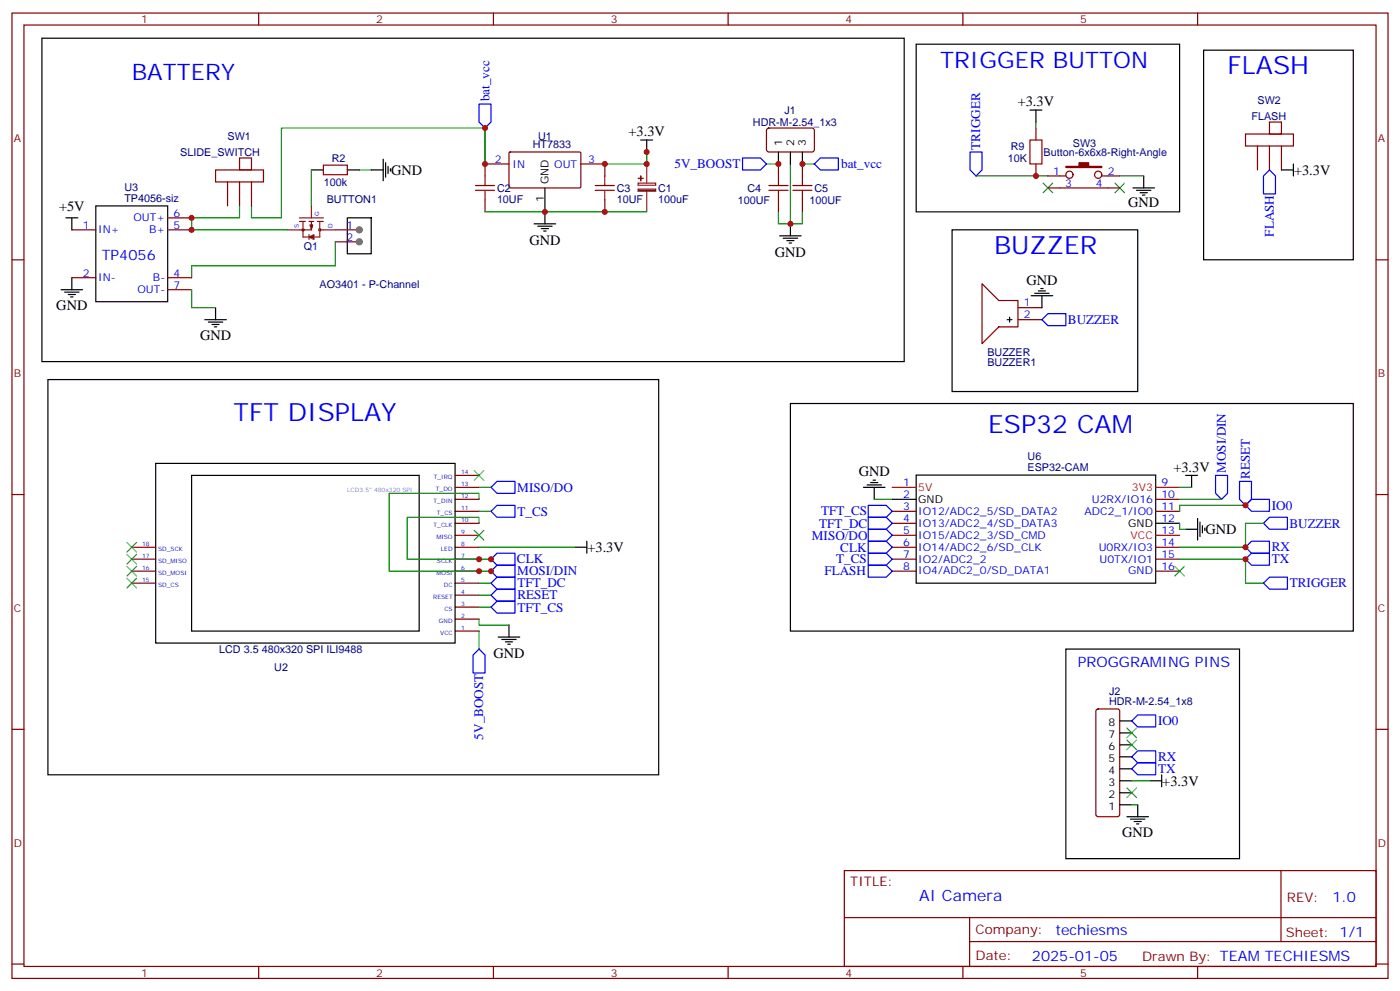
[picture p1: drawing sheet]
<svg xmlns="http://www.w3.org/2000/svg" width="412mm" height="292mm" viewBox="0 0 412 292" stroke-linecap="round" stroke-linejoin="round" font-family="sans-serif">
<g fill="none" stroke="#870000" stroke-width=".35">
<path d="M3.5 3.8h405.4v284.4h-405.4zM7.1 7.4h398.2v277.3h-398.2zM76.2 3.8v3.6M145.3 3.8v3.6M214.5 3.8v3.6M283.6 3.8v3.6M352.8 3.8v3.6M226 37.9l.5-.2 13 .1 .4 .6-.1 5.9-.6 .5-13-.1-.4-.6v-5.7zM305.2 37.7v3.5M366.9 39.5h14.1v3.5h-14.1zM373.9 35.9h3.6v3.6h-3.6zM63.5 50.1h14.1v3.5h-14.1z"/>
<path d="M67 53.6v7M70.6 46.5h3.5v3.6h-3.5zM70.6 53.6v7M74.1 53.6v7M95.2 48.6h7.1v2.9h-7.1zM142.9 58.9v3.5M149.9 48.3h-7v3.5M150 44.9l.3-.1h20.6l.2 .3-.1 10.1-.3 .2-20.6-.1-.2-.3zM171.1 48.3h7.1v3.5M178.2 58.9v3.5M229.3 48.3v3.5M229.3 58.9v3.5"/>
<path d="M236.4 48.3v3.5M236.4 58.9v3.5M305.2 48.3v3.5M308.7 51.8h5.3M308.7 55.4h21.1M324.6 51.8h5.2M370.4 43v7.1M373.9 43v7.1M377.5 43v7.1M3.5 76.5h3.6M21.2 67.7h7M49.4 67.7h7"/>
<path d="M49.4 64.2h7M98.8 67.7h7M98.8 71.2h7M405.3 76.5h3.6M21.2 81.8h7M49.4 81.8h7M49.4 85.3h7M289.3 83.6l4.9 4.9h5.7v7.8h-5.7l-4.9 4.9zM299.9 90.6h7M299.9 94.2h7M3.5 145.7h3.6M134.1 150.6h7"/>
<path d="M134.1 154.1h7M134.1 157.7h7M134.1 147.1h7M134.1 143.5h7M134.1 140h7M262.8 150.6h7.1M262.8 154.1h7.1M262.8 157.7h7.1M340.4 150.6h7.1M340.4 147.1h7.1M405.3 145.7h3.6M38.8 161.2h7.1"/>
<path d="M38.8 164.7h7.1M38.8 168.2h7.1M38.8 171.8h7.1M134.1 161.2h7M134.1 164.7h7M134.1 168.2h7M134.1 178.8h7M134.1 175.3h7M134.1 171.8h7M262.8 161.2h7.1M262.8 164.7h7.1M262.8 168.2h7.1"/>
<path d="M340.4 161.2h7.1M340.4 164.7h7.1M340.4 168.2h7.1M134.1 185.9h7M134.1 182.4h7M3.5 214.8h3.6M323 209l.5-.2h5.6l.5 .2 .2 .5v30.4l-.2 .5-.5 .2h-5.6l-.5-.3-.2-.4v-30.4zM405.3 214.8h3.6M248.7 256.4h156.6v28.3h-156.6zM377.3 256.5v20.8M248.7 270.3h156.5M285.6 277.3h119.6"/>
<path d="M285.6 270.3v14.1M3.5 284h3.6M76.2 284.7v3.5M145.3 284.7v3.5M214.5 284.7v3.5M283.6 284.7v3.5M352.8 284.7v3.5M405.3 284h3.6"/>
<circle cx="315" cy="51.5" r="1.06"/>
<circle cx="323.5" cy="51.5" r="1.06"/>
</g>
<g fill="none" stroke="#000" stroke-width=".35">
<path d="M12.3 11.3h254v95.2h-254zM269.9 13h77.6v49.4h-77.6zM354.5 14.8h44.1v61.7h-44.1zM303.4 32.4h3.5M305.2 32.4v3.5M91.7 50.1h3.5M102.3 50.1h3.5M109.4 50.1h3.5M112.9 46.9v6.3M113.6 47.9v4.3M114.3 49v2.1M115 49.7v.7"/>
<path d="M160.5 55.4v10.5M188.7 41.2h3.6M190.5 41.2v3.6M229.3 44.8v3.5M232.8 44.8v3.5M236.4 44.8v3.5M333.7 55.4h6.4M334.8 56.1h4.2M335.8 56.8h2.2M336.5 57.5h.8M336.9 51.8v3.6M377.5 50.1h3.5"/>
<path d="M381 48.3v3.5M19.4 64.2h3.5M21.2 64.2v3.5M28.2 60.6h21.2v28.3h-21.2zM102.3 64.2h7.1v10.6h-7.1zM157.3 65.9h6.4M158.4 66.6h4.2M159.5 67.3h2.1M160.2 68.1h.7M229.7 69.5h6.3M230.7 70.2h4.2M231.8 70.9h2.1"/>
<path d="M232.5 71.6h.7M232.8 65.9v3.6M280.5 67.7h54.6v47.6h-54.6zM18 85.3h6.3M19 86h4.3M20.1 86.7h2.1M20.8 87.5h.7M21.2 81.8v3.5M60.3 94.2h6.4M61.4 94.9h4.2M62.4 95.6h2.2M63.1 96.3h.8"/>
<path d="M63.5 90.6v3.6M296.7 94.2h1.4M297.4 93.5v1.4M303.7 87.1h6.4M304.8 86.4h4.2M305.9 85.7h2.1M306.6 85h.7M306.9 87.1v3.5M14.1 111.8h179.9v116.4h-179.9zM232.8 118.9h165.8v67h-165.8zM45.9 136.5h88.2v52.9h-88.2zM269.9 139.9h70.5v31.9h-70.5z"/>
<path d="M56.4 140h67.1v45.9h-67.1zM172.9 159.4v3.5M254.4 143.5h6.3M255.4 142.8h4.2M256.5 142.1h2.1M257.2 141.4h.7M257.5 143.5v3.6M262.8 147.1h7.1M340.4 154.1h7.1M349.2 140h3.6M349.2 155.9h3.6M351 140v3.5"/>
<path d="M352.8 152.7v6.4M353.5 153.8v4.2M354.2 154.8v2.2M354.9 155.5v.7M169.3 161.2h3.6M146.8 187.6h6.3M147.8 188.3h4.2M148.9 189.1h2.1M149.6 189.8h.7M149.9 184.1v3.5M314 191.2h51.1v61.7h-51.1zM329.8 219.4h3.6"/>
<path d="M329.8 215.9h3.6M329.8 212.3h3.6M329.8 237h3.6M329.8 233.5h3.6M329.8 230h3.6M329.8 226.4h3.6M329.8 222.9h3.6M335.1 237v3.6M338.7 230h3.5M342.2 228.2v3.5M332 240.6h6.3M333 241.3h4.3"/>
<path d="M334.1 242h2.1M334.8 242.7h.7"/>
</g>
<path d="M262.8 143.5h7.1M340.4 143.5h7.1M340.4 157.7h7.1" fill="none" stroke="#f00" stroke-width=".35"/>
<g fill="none" stroke="#008700" stroke-width=".35">
<path d="M305.2 35.9v1.8M91.7 50.1v10.5M105.8 50.1h3.6M142.9 48.3v-10.6h-60v26.5h-8.8v-3.6M178.2 48.3h12.3v-3.5v3.5M225.8 48.3h3.5M232.8 48.3v17.6h-3.5v-3.5M236.4 48.3h3.5M287.5 51.8h21.2M329.8 51.8h7.1M70.6 60.6v3.6h-14.2v3.5h28.3M98.8 71.2v7.1h-42.4v3.5"/>
<path d="M142.9 62.4h47.6M236.4 62.4v3.5h-3.6M56.4 85.3v5.3h7.1M141.1 154.1v-1.7h-21.2v12.3h24.7h-3.5M141.1 147.1v-1.8h-26.4v22.9h29.9h-3.5M141.1 150.6h3.5M141.1 143.5h3.5M257.5 147.1h5.3M347.5 154.1v1.8h1.7M347.5 143.5h3.5M347.5 147.1h12.3M366.9 148.8h-19.4v1.8"/>
<path d="M372.2 154.1h-5.3v7.1h-19.4M141.1 171.8h3.5M141.1 175.3h3.5M141.1 178.8h3.5M141.1 161.2h28.2M347.5 164.7h19.4v7.1h5.3M141.1 182.4v1.7h8.8M141.1 185.9v5.3M333.4 230h5.3M333.4 237h1.7"/>
</g>
<g fill="none" stroke="#a10000" stroke-width=".35">
<path d="M140.1 56.1h5.6M140.1 54.6h5.6M142.9 51.8v2.8M142.9 56.1v2.8M175.3 56.1h5.7M175.3 54.6h5.7M178.2 51.8v2.8M178.2 56.1v2.8M226.5 56.1h5.6M226.5 54.6h5.6M229.3 51.8v2.8M229.3 56.1v2.8"/>
<path d="M233.5 56.1h5.7M233.5 54.6h5.7M236.4 51.8v2.8M236.4 56.1v2.8M303.4 41.2h3.5v7.1h-3.5z"/>
</g>
<g fill="none" stroke="#00f" stroke-width=".35">
<path d="M141.1 30.7h3.5v5.2l-1.7 1.8-1.8-1.8zM218.7 46.5h5.3l1.8 1.8-1.8 1.8h-5.3zM239.9 48.3l1.8-1.8h5.2v3.6h-5.2zM285.8 44.8h3.5v5.3l-1.8 1.7-1.7-1.7zM373.9 50.1l1.8 1.7v5.3h-3.5v-5.3zM306.9 94.2l1.8-1.8h5.3v3.5h-5.3zM144.6 150.6l1.8-1.8h5.3v3.6h-5.3zM144.6 143.5l1.8-1.7h5.3v3.5h-5.3zM255.8 148.8h5.3l1.7 1.8-1.7 1.8h-5.3zM255.8 152.4h5.3l1.7 1.7-1.7 1.8h-5.3zM255.8 159.4h5.3l1.7 1.8-1.7 1.7h-5.3zM255.8 155.9h5.3l1.7 1.8-1.7 1.7h-5.3z"/>
<path d="M358.1 140h3.5v5.3l-1.8 1.8-1.7-1.8zM365.1 141.8h3.6v5.3l-1.8 1.7-1.8-1.7zM366.9 148.8l1.8-1.7h5.2v3.5h-5.2zM373.9 152.4h5.3v3.5h-5.3l-1.7-1.8zM144.6 164.7l1.8-1.8h5.3v3.6h-5.3zM144.6 168.2l1.8-1.7h5.3v3.5h-5.3zM144.6 171.8l1.8-1.8h5.3v3.5h-5.3zM144.6 175.3l1.8-1.8h5.3v3.6h-5.3zM144.6 178.8l1.8-1.7h5.3v3.5h-5.3zM255.8 166.5h5.3l1.7 1.7-1.7 1.8h-5.3zM255.8 162.9h5.3l1.7 1.8-1.7 1.8h-5.3zM366.9 164.7l1.8-1.8h5.2v3.6h-5.2z"/>
<path d="M366.9 161.2l1.8-1.8h5.2v3.5h-5.2zM372.2 171.8l1.7-1.8h5.3v3.5h-5.3zM141.1 191.2l1.8 1.7v5.3h-3.6v-5.3zM333.4 212.3l1.7-1.7h5.3v3.5h-5.3zM333.4 226.4l1.7-1.7h5.3v3.5h-5.3zM333.4 222.9l1.7-1.7h5.3v3.5h-5.3z"/>
</g>
<g fill="#666" stroke="#666" stroke-width=".35">
<circle cx="105.8" cy="71.2" r=".88"/>
<circle cx="105.8" cy="67.7" r=".88"/>
</g>
<g fill="none" stroke="#8c2424" stroke-width=".35">
<path d="M188 53.9h5.1v.7h-5.1zM190.5 48.3v5.6M190.5 56.4v6M84.7 67.7h7M88.2 65.2h1.8M88.2 64.2h7M89.3 65.2v4.6h4.9v-4.6M91 65.2h1.4M91 69.8l1.4-.7v1.4zM91 69.1v1.4M91.4 66.3l.3 1.4M91.4 66.3h.7"/>
<path d="M91.4 66.3l.3 1M91.7 60.6v3.6M91.7 65.2v2.1M91.7 69.8l.7 .4M91.7 69.8l.4 .4M92.1 66.3l-.4 1.4M92.1 66.3l-.4 1M92.1 66.3l-.4 .7M92.1 69.5l-.4 .3M92.4 69.5l-.7 .3M93.5 65.2h1.7M94.2 67.7h4.6"/>
<circle cx="89.3" cy="67.7" r=".35"/>
<circle cx="94.2" cy="67.7" r=".35"/>
</g>
<g fill="none" stroke="#3c3" stroke-width=".35">
<path d="M307.3 53.9l2.8 2.9M310.1 53.9l-2.8 2.9M328.4 53.9l2.9 2.9M331.3 53.9l-2.9 2.9M139.7 138.6l2.8 2.8M142.5 138.6l-2.8 2.8M37.4 159.8l2.8 2.8M40.2 159.8l-2.8 2.8M139.7 156.2l2.8 2.9M142.5 156.2l-2.8 2.9M37.4 163.3l2.8 2.8M37.4 166.8l2.8 2.9"/>
<path d="M37.4 170.4l2.8 2.8M40.2 163.3l-2.8 2.8M40.2 166.8l-2.8 2.9M40.2 170.4l-2.8 2.8M346.1 166.8l2.8 2.9M348.9 166.8l-2.8 2.9M332 214.5l2.8 2.8M332 218l2.8 2.8M334.8 214.5l-2.8 2.8M334.8 218l-2.8 2.8M332 232.1l2.8 2.8M334.8 232.1l-2.8 2.8"/>
</g>
<g fill="#8c2424" stroke="#8c2424" stroke-width=".35">
<path d="M188.7 51.8l.1 1.4z"/>
<path d="M188 52.5l1.4 .1z"/>
<path d="M188 55.7h5.1v.6h-5.1z"/>
</g>
<path d="M314 49h3.9v-1.1h2.8v1.1h3.9v.4h-10.6z" fill="#870000" stroke="#870000" stroke-width=".35"/>
<g fill="#c00">
<circle cx="236.4" cy="48.3" r=".88"/>
<circle cx="232.8" cy="65.9" r=".88"/>
<circle cx="229.3" cy="48.3" r=".88"/>
<circle cx="178.2" cy="48.3" r=".88"/>
<circle cx="142.9" cy="48.3" r=".88"/>
<circle cx="142.9" cy="37.7" r=".88"/>
<circle cx="56.4" cy="64.2" r=".88"/>
<circle cx="56.4" cy="67.7" r=".88"/>
<circle cx="305.2" cy="51.8" r=".88"/>
<circle cx="141.1" cy="164.7" r=".88"/>
<circle cx="141.1" cy="168.2" r=".88"/>
<circle cx="144.6" cy="164.7" r=".88"/>
<circle cx="144.6" cy="168.2" r=".88"/>
<circle cx="190.5" cy="48.3" r=".88"/>
<circle cx="190.5" cy="44.8" r=".88"/>
<circle cx="160.5" cy="62.4" r=".88"/>
<circle cx="178.2" cy="62.4" r=".88"/>
<circle cx="366.9" cy="164.7" r=".88"/>
<circle cx="366.9" cy="161.2" r=".88"/>
<circle cx="366.9" cy="148.8" r=".88"/>
</g>
<g font-size="7.4" fill="#00f">
<text x="361.6" y="21.8">FLASH</text>
<text x="292.8" y="74.8">BUZZER</text>
<text x="68.8" y="124.1">TFT DISPLAY</text>
<text x="291" y="127.7">ESP32 CAM</text>
</g>
<g font-size="6.7" fill="#00f">
<text x="38.8" y="23.6">BATTERY</text>
<text x="276.9" y="20.1">TRIGGER BUTTON</text>
</g>
<text font-size="4.6" fill="#00f" x="270.8" y="265.5">AI Camera</text>
<g font-size="4.2">
<text x="299.8" y="31.4">+3.3V</text>
<text x="185.1" y="40.1">+3.3V</text>
<text x="115.2" y="51.5">GND</text>
<text x="381.2" y="51.5">+3.3V</text>
<text x="17.4" y="62.1">+5V</text>
<text x="332.3" y="61">GND</text>
<text x="155.9" y="72">GND</text>
<text x="228.2" y="75.6">GND</text>
<text x="302.3" y="83.9">GND</text>
<text x="16.6" y="91.3">GND</text>
<text x="58.9" y="100.2">GND</text>
<text x="252.9" y="140.3">GND</text>
<text x="345.6" y="138.9">+3.3V</text>
<text x="355.1" y="157.3">GND</text>
<text x="173" y="162.6">+3.3V</text>
<text x="145.3" y="193.7">GND</text>
<text x="342.4" y="231.4">+3.3V</text>
<text x="330.6" y="246.7">GND</text>
</g>
<g font-size="4.2" fill="#00f">
<text x="30" y="76.5">TP4056</text>
<text x="317.5" y="196.5">PROGGRAMING PINS</text>
<text x="392.5" y="265.7">1.0</text>
<text x="310.9" y="275.3">techiesms</text>
<text x="304" y="283.1">2025-01-05</text>
</g>
<g font-size="3.9" fill="#00f">
<text x="144.2" y="29.8" transform="rotate(-90 144.2 29.8)">bat_vcc</text>
<text x="288.8" y="44.1" transform="rotate(-90 288.8 44.1)">TRIGGER</text>
<text x="198.7" y="49.6">5V_BOOST</text>
<text x="247.8" y="49.6">bat_vcc</text>
<text x="375.2" y="69.7" transform="rotate(-90 375.2 69.7)">FLASH</text>
<text x="314.6" y="95.4">BUZZER</text>
<text x="361.1" y="139.3" transform="rotate(-90 361.1 139.3)">MOSI/DIN</text>
<text x="368.2" y="141.1" transform="rotate(-90 368.2 141.1)">RESET</text>
<text x="152.4" y="144.8">MISO/DO</text>
<text x="152.4" y="151.9">T_CS</text>
<text x="241.3" y="155.4">TFT_DC</text>
<text x="241.9" y="151.8">TFT_CS</text>
<text x="374.6" y="150.1">IO0</text>
<text x="379.8" y="155.4">BUZZER</text>
<text x="239.2" y="158.9">MISO/DO</text>
<text x="152.3" y="166">CLK</text>
<text x="246.3" y="165.9">T_CS</text>
<text x="247.5" y="162.5">CLK</text>
<text x="374.6" y="166">TX</text>
<text x="374.6" y="162.4">RX</text>
<text x="152.4" y="169.5">MOSI/DIN</text>
<text x="152.4" y="173">TFT_DC</text>
<text x="242.8" y="169.5">FLASH</text>
<text x="379.9" y="173">TRIGGER</text>
<text x="152.4" y="176.6">RESET</text>
<text x="152.4" y="180.1">TFT_CS</text>
<text x="341.1" y="213.6">IO0</text>
<text x="142.3" y="217.8" transform="rotate(-90 142.3 217.8)">5V_BOOST</text>
<text x="341.1" y="227.7">TX</text>
<text x="341.1" y="224.2">RX</text>
</g>
<g font-size="3.9" fill="#800">
<text x="250.5" y="261">TITLE:</text>
<text x="379.1" y="265.7">REV:</text>
<text x="287.4" y="275.2">Company:</text>
<text x="378.7" y="275.8">Sheet: 1/1</text>
<text x="287.4" y="282.9">Date:</text>
<text x="336.4" y="283">Drawn By: TEAM TECHIESMS</text>
</g>
<g font-size="3.2" fill="#800">
<text x="41.6" y="6.8">1</text>
<text x="110.8" y="6.8">2</text>
<text x="179.9" y="6.8">3</text>
<text x="249.1" y="6.8">4</text>
<text x="318.2" y="6.8">5</text>
<text x="4.1" y="41.9">A</text>
<text x="405.9" y="41.9">A</text>
<text x="4.1" y="111.1">B</text>
<text x="405.9" y="111.1">B</text>
<text x="4.1" y="180.2">C</text>
<text x="405.9" y="180.2">C</text>
<text x="4.1" y="249.4">D</text>
<text x="405.9" y="249.4">D</text>
<text x="41.6" y="287.7">1</text>
<text x="110.8" y="287.7">2</text>
<text x="179.9" y="287.7">3</text>
<text x="249.1" y="287.7">4</text>
<text x="318.2" y="287.7">5</text>
</g>
<g font-size="3.2" fill="#000080">
<text x="231.1" y="33.5">J1</text>
<text x="368.6" y="35.4">FLASH</text>
<text x="370.4" y="30.7">SW2</text>
<text x="67" y="41.2">SW1</text>
<text x="158.5" y="41.2">U1</text>
<text x="221.8" y="37.1">HDR-M-2.54_1x3</text>
<text x="53.1" y="45.9">SLIDE_SWITCH</text>
<text x="97.7" y="47.7">R2</text>
<text x="156.9" y="43.7">HT7833</text>
<text x="296.9" y="47.7">10K</text>
<text x="297.8" y="44.1">R9</text>
<text x="307.4" y="46">Button-6x6x8-Right-Angle</text>
<text x="316" y="43.2">SW3</text>
<text x="36.6" y="59.5">TP4056-siz</text>
<text x="36.6" y="56.4">U3</text>
<text x="95.4" y="54.7">100k</text>
<text x="96.2" y="59.9">BUTTON1</text>
<text x="146.4" y="59.7">10UF</text>
<text x="146.4" y="56.5">C2</text>
<text x="181.7" y="59.7">10UF</text>
<text x="181.7" y="56.5">C3</text>
<text x="193.9" y="59.7">100uF</text>
<text x="193.9" y="56.6">C1</text>
<text x="220.1" y="56.5">C4</text>
<text x="239.9" y="56.5">C5</text>
<text x="217.3" y="60">100UF</text>
<text x="238.5" y="60">100UF</text>
<text x="89.5" y="73.6">Q1</text>
<text x="94.2" y="84.8">AO3401 - P-Channel</text>
<text x="290.9" y="104.7">BUZZER</text>
<text x="290.9" y="107.9">BUZZER1</text>
<text x="302.7" y="135.4">U6</text>
<text x="302.7" y="138.7">ESP32-CAM</text>
<text x="64.6" y="192.3">LCD 3.5 480x320 SPI ILI9488</text>
<text x="80.8" y="197.6">U2</text>
<text x="326.7" y="207.8">HDR-M-2.54_1x8</text>
<text x="326.7" y="204.6">J2</text>
</g>
<g font-size="3.2" fill="#00f">
<text x="145.8" y="47.9">2</text>
<text x="173.2" y="47.9">3</text>
<text x="151" y="49.4">IN</text>
<text x="163.3" y="49.4">OUT</text>
<text x="310.2" y="51.5">1</text>
<text x="326.3" y="51.5">2</text>
<text x="313.7" y="55">3</text>
<text x="322.8" y="55">4</text>
<text x="39.3" y="65.2">OUT+</text>
<text x="51.2" y="63.8">6</text>
<text x="24.4" y="67.3">1</text>
<text x="28.9" y="68.8">IN+</text>
<text x="43.9" y="68.8">B+</text>
<text x="51.2" y="67.3">5</text>
<text x="102.1" y="67.3">1</text>
<text x="102.1" y="70.9">2</text>
<text x="24.4" y="81.5">2</text>
<text x="28.9" y="82.9">IN-</text>
<text x="45.1" y="82.9">B-</text>
<text x="51.2" y="81.5">4</text>
<text x="40.5" y="86.4">OUT-</text>
<text x="51.2" y="85">7</text>
<text x="301.6" y="90.3">1</text>
<text x="301.6" y="93.8">2</text>
<text x="266" y="143.1">1</text>
<text x="342.1" y="143.1">9</text>
<text x="266" y="146.6">2</text>
<text x="321.6" y="148">U2RX/IO16</text>
<text x="342.1" y="146.6">10</text>
<text x="266" y="150.2">3</text>
<text x="266" y="153.7">4</text>
<text x="270.5" y="151.6">IO12/ADC2_5/SD_DATA2</text>
<text x="270.5" y="155.1">IO13/ADC2_4/SD_DATA3</text>
<text x="319.5" y="151.6">ADC2_1/IO0</text>
<text x="342.1" y="150.2">11</text>
<text x="342.1" y="153.7">12</text>
<text x="266" y="157.2">5</text>
<text x="266" y="160.7">6</text>
<text x="270.5" y="158.6">IO15/ADC2_3/SD_CMD</text>
<text x="342.1" y="157.2">13</text>
<text x="342.1" y="160.7">14</text>
<text x="266" y="164.3">7</text>
<text x="266" y="167.8">8</text>
<text x="270.5" y="162.2">IO14/ADC2_6/SD_CLK</text>
<text x="270.5" y="165.7">IO2/ADC2_2</text>
<text x="323.6" y="162.2">U0RX/IO3</text>
<text x="323.9" y="165.7">U0TX/IO1</text>
<text x="342.1" y="164.3">15</text>
<text x="342.1" y="167.8">16</text>
<text x="270.5" y="169.2">IO4/ADC2_0/SD_DATA1</text>
<text x="332.4" y="169.2">GND</text>
</g>
<g font-size="3.2">
<text x="230.4" y="43" transform="rotate(-90 230.4 43)">1</text>
<text x="233.9" y="43" transform="rotate(-90 233.9 43)">2</text>
<text x="237.4" y="43" transform="rotate(-90 237.4 43)">3</text>
<text x="160.2" y="59.5" transform="rotate(-90 160.2 59.5)">1</text>
<text x="161.6" y="54.3" transform="rotate(-90 161.6 54.3)">GND</text>
<text x="270.5" y="148">GND</text>
<text x="332.4" y="155.1">GND</text>
<text x="326.5" y="213.7">8</text>
<text x="326.5" y="220.8">6</text>
<text x="326.5" y="217.3">7</text>
<text x="326.5" y="227.9">4</text>
<text x="326.5" y="224.3">5</text>
<text x="326.5" y="231.4">3</text>
<text x="326.5" y="238.4">1</text>
<text x="326.5" y="234.9">2</text>
</g>
<g font-size="3.2" fill="#f00">
<text x="270.5" y="144.5">5V</text>
<text x="333.4" y="144.5">3V3</text>
<text x="333" y="158.6">VCC</text>
</g>
<g font-size="1.8" fill="#00c">
<text x="94" y="63.5" transform="rotate(-90 94 63.5)">G</text>
<text x="88" y="67.2" transform="rotate(-90 88 67.2)">S</text>
<text x="97.9" y="67" transform="rotate(-90 97.9 67)">D</text>
</g>
<g font-size="1.8" fill="#00f">
<text x="127.8" y="141.1">T_IRQ</text>
<text x="135.8" y="143.2">13</text>
<text x="135.8" y="139.7">14</text>
<text x="127.7" y="148.1">T_DIN</text>
<text x="128.4" y="144.6">T_DO</text>
<text x="135.8" y="146.7">12</text>
<text x="127.7" y="155.2">T_CLK</text>
<text x="128.7" y="151.7">T_CS</text>
<text x="135.8" y="153.8">10</text>
<text x="135.8" y="150.2">11</text>
<text x="41.9" y="160.8">18</text>
<text x="128.5" y="158.7">MISO</text>
<text x="135.8" y="160.8">8</text>
<text x="135.8" y="157.3">9</text>
<text x="41.9" y="167.9">16</text>
<text x="41.9" y="164.4">17</text>
<text x="46.6" y="165.8">SD_MISO</text>
<text x="46.6" y="162.2">SD_SCK</text>
<text x="128.7" y="165.8">SCLK</text>
<text x="129.9" y="162.2">LED</text>
<text x="135.8" y="167.9">6</text>
<text x="135.8" y="164.4">7</text>
<text x="41.9" y="171.4">15</text>
<text x="46.6" y="172.8">SD_CS</text>
<text x="46.6" y="169.3">SD_MOSI</text>
<text x="128.5" y="169.3">MOSI</text>
<text x="130.8" y="172.8">DC</text>
<text x="135.8" y="171.4">5</text>
<text x="127.6" y="176.4">RESET</text>
<text x="130.9" y="179.9">CS</text>
<text x="135.8" y="178.5">3</text>
<text x="135.8" y="174.9">4</text>
<text x="129.3" y="183.4">GND</text>
<text x="135.8" y="185.5">1</text>
<text x="135.8" y="182">2</text>
<text x="129.7" y="186.9">VCC</text>
</g>
<text font-size="1.8" fill="#39f" x="102.3" y="145">LCD3.5&quot; 480x320 SPI</text>
</svg>
